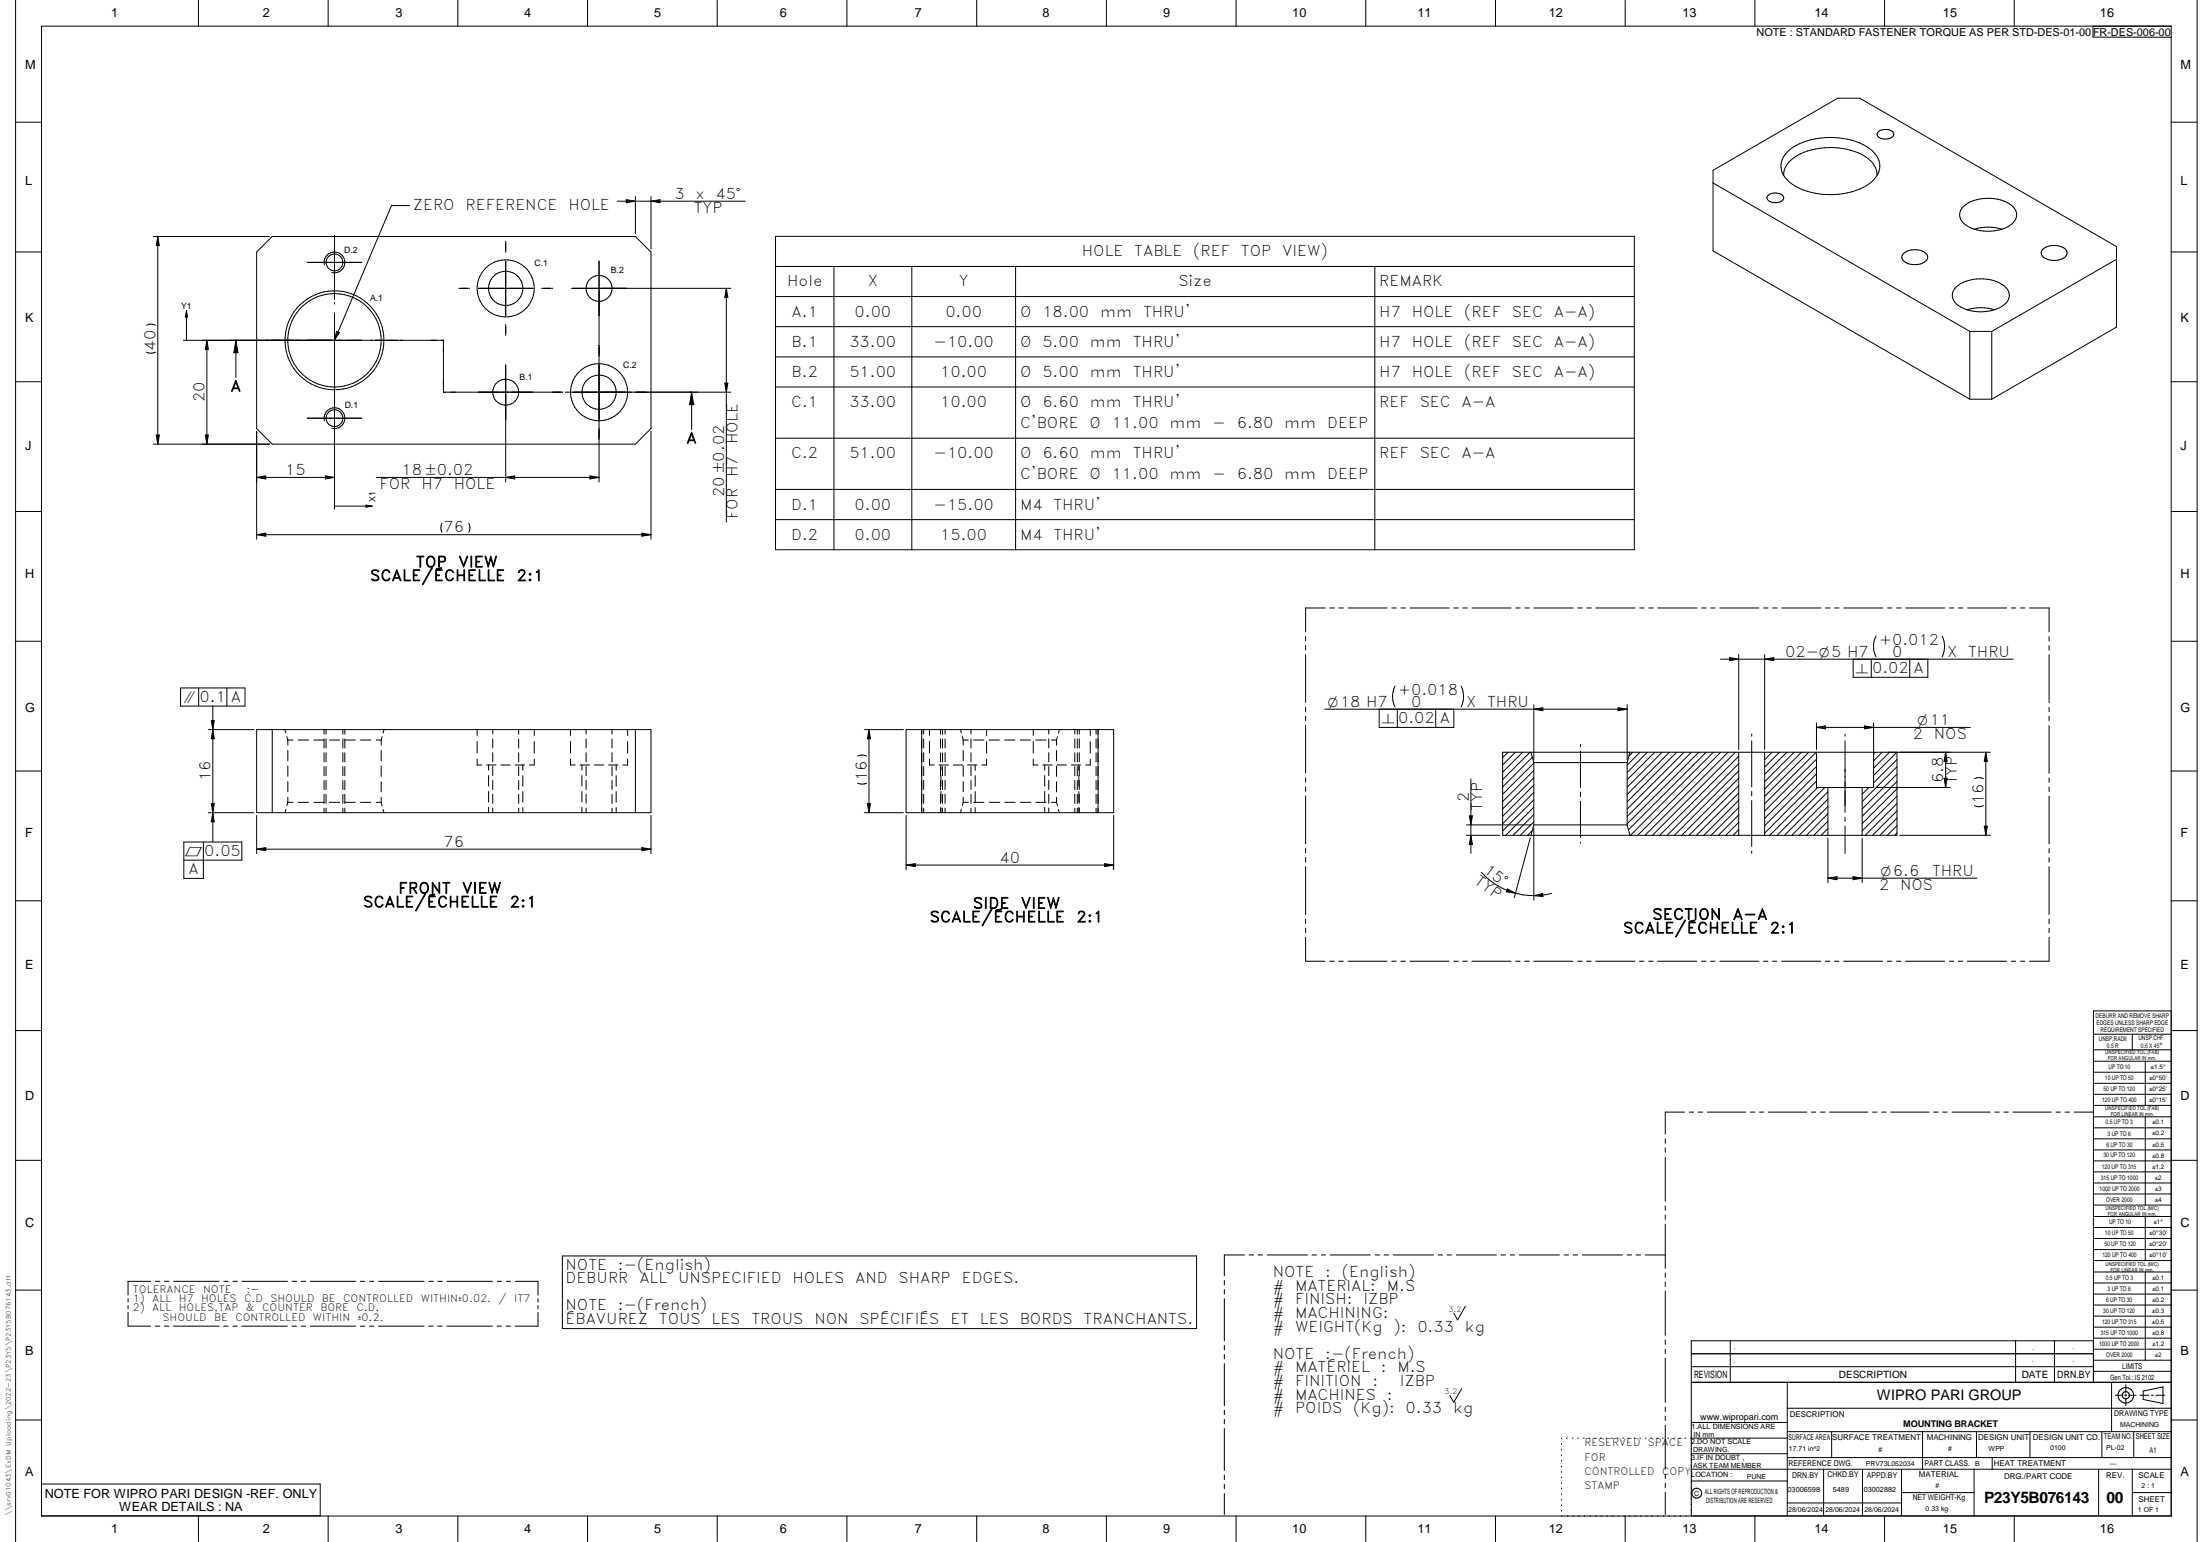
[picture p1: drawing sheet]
<svg xmlns="http://www.w3.org/2000/svg" width="848mm" height="594mm" viewBox="0 0 848 594" stroke-linecap="round" stroke-linejoin="round" font-family="sans-serif">
<g fill="none" stroke="#000" stroke-width=".39">
<path d="M6 .1v593.9M16 10.1h821v574h-821zM76.5 .1v10M126.5 .1v10M176.5 .1v10M226.5 .1v10M276.5 .1v10M326.5 .1v10M376.5 .1v10M426.5 .1v10M476.5 .1v10M526.5 .1v10"/>
<path d="M576.5 .1v10M626.5 .1v10M676.5 .1v10M726.5 .1v10M776.5 .1v10M806.8 10.1v4.2l30.2 .1M847 .1v593.9M6 47.1h10M689 58.5a25.1 25.1 0 0 1 19.7-5.4 20.2 20.2 0 0 1 14.6 6.8 7.2 7.2 0 0 1-1.6 9.9 26.3 26.3 0 0 1-20.1 5 19.5 19.5 0 0 1-14.1-7.3 7.1 7.1 0 0 1 1.5-9zM724.1 50.7a4.3 4.3 0 0 1 5.9 .6 1.82 1.82 0 0 1-1.9 2.1 3.7 3.7 0 0 1-4.5-1.5zM837 47.1h10M157.9 79.2h-7l-22 51.9"/>
<path d="M237.9 77.5h49.4M241.4 76.9l3.5 .6-3.5 .6zM244.9 75.7v14.3M251 75.7v20.4M251 77.5l3.4-.6v1.2zM660.4 70.5l98.9 57.2M681.7 75.2a4.4 4.4 0 0 1 5.8 .6 1.87 1.87 0 0 1-1.8 2.1 3.8 3.8 0 0 1-4.6-1.4zM723.6 67.6a9 9 0 0 0-5.8-8 27.8 27.8 0 0 0-26.2 1.1 7.8 7.8 0 0 0-4 6.9M757 79.4a15.9 15.9 0 0 1 19.1 .4 4.5 4.5 0 0 1-1.6 7.2 16.4 16.4 0 0 1-17.5-.9 4.3 4.3 0 0 1 0-6.7zM6 97.1h10M59.1 91.1h44.8M60.8 91.1l.6 3.5h-1.2z"/>
<path d="M60.8 91.1v80M98.9 97.1l6-6h140l6.1 6v68l-6.1 6h-140l-6-6zM128.9 90.6v24.8M194.9 93.1v.2M194.9 93.7v2.9M194.9 96.9v.2M299 91.1h331v120.7h-331zM733.9 97.6a7 7 0 0 1 8.9 .4 2.24 2.24 0 0 1-1.7 3.4 6.5 6.5 0 0 1-7.9-1.8 1.88 1.88 0 0 1 .7-2zM761.1 88.3a18.1 18.1 0 0 1 10.6 0M787.6 95.9a7 7 0 0 1 8.9 .5 2.58 2.58 0 0 1-2.4 3.6 6.1 6.1 0 0 1-7.2-2 1.88 1.88 0 0 1 .7-2.1zM815.9 99.9l-48.1 27.8M837 97.1h10"/>
<path d="M71.9 119.7v11.4M71.9 119.7l.4 2.4h-.8zM118.4 101.1h21M125.1 102.2a4 4 0 0 1 3.5-5.1 4 4 0 0 1 4.3 4.4 4 4 0 0 1-5 3.5M128.9 116.6v.5M177 111.1h.1M177.5 111.1h2.9M180.8 111.1h.1M184.4 111.1h21M194.9 100.6v21M208.9 111.1h.2M209.5 111.1h2.8"/>
<path d="M212.8 111.1h.1M220.4 111.1h61.3M230.9 100.6v85.1M280 111.1l.6 3.5h-1.2zM280 111.1v90M299 102.7h331M299 114.3h331M321.5 102.7v109.1M351.5 102.7v109.1M391.5 102.7v109.1M530 102.7v109.1M754.2 110.4a15.9 15.9 0 0 1 19.1 .4 4.5 4.5 0 0 1-1.6 7.3 16.4 16.4 0 0 1-17.5-1 4.3 4.3 0 0 1 0-6.7z"/>
<path d="M768.9 119.3a18.1 18.1 0 0 0-10.7 0M56.5 135.7a3.8 3.8 0 0 0 3.4 0M56.5 125.3a3.8 3.8 0 0 1 3.4 0M79.8 131.1l.5 3.5h-1.1zM79.8 131.1v40M90.9 131.1l.8 4.8h-1.6zM90.9 131.1v14.4M128.9 120.6v75.6M129.8 127.6l1.1 .5-2 3zM153.3 131.1h-82.6M153.5 131.1h17.4v20h45.5M194.9 125.1v.1"/>
<path d="M194.9 125.6v2.9M194.9 128.9v.2M299 125.9h331M299 137.5h331M759.3 127.7v26.1M759.3 127.7h8.5M767.8 127.7v26.1M6 147.1h10M194.9 140.6v45.1M216.8 151.1h.1M217.9 151.1h1.7M220.4 151.1h61.3"/>
<path d="M266.6 151.1l.8 4.8h-1.6zM266.6 151.1v14.4M279.4 147.6h1.2l-.6 3.5zM299 149.1h331M759.3 153.8h8.5M759.3 153.8l-98.9-57.2v-31l48-27.8h8.5l99 57.2v31l-48.1 27.8M837 147.1h10M59.1 171.1h44.8M60.2 167.6h1.2l-.6 3.5zM79.2 167.6h1.1l-.5 3.5zM98.9 166.2v41.5M118.4 161.1h21"/>
<path d="M125.1 162.1a4 4 0 0 1 3.5-5 4 4 0 0 1 4.3 4.4 4 4 0 0 1-5 3.5M251 166.2v41.5M299 168.8h331M6 197.1h10M98.9 183.9l3.5-.6v1.2zM98.9 183.9h30M125.4 183.3l3.5 .6-3.5 .6zM128.9 195h14.6M141.1 194.6l2.4 .4-2.4 .4zM145.1 183.9h85.8M194.9 183.9l3.5-.6v1.2zM227.4 183.3l3.5 .6-3.5 .6z"/>
<path d="M299 188.6h331M837 197.1h10M98.9 206l3.5-.6v1.2zM98.9 206h152.1M170.3 201.6a3.9 3.9 0 0 0 0 3.5M180.7 201.6a3.9 3.9 0 0 1 0 3.5M247.4 205.4l3.6 .6-3.6 .6zM299 200.2h331M510.9 234.2h-7.6v9.2M512.7 234.2h1.7M516.2 234.2h1.7M519.7 234.2h15.1"/>
<path d="M536.5 234.2h1.8M540 234.2h1.8M543.6 234.2h15M560.5 234.2h1.6M563.9 234.2h1.8M567.4 234.2h15.1M584.3 234.2h1.7M587.8 234.2h1.7M591.3 234.2h15.1M608.2 234.2h1.7M611.7 234.2h1.7M615.2 234.2h15.1"/>
<path d="M632.1 234.2h1.7M635.6 234.2h1.7M639.1 234.2h15.1M656 234.2h1.7M659.5 234.2h1.7M663 234.2h15.1M679.8 234.2h1.8M683.3 234.2h1.7M686.9 234.2h15M703.7 234.2h1.7M707.2 234.2h1.7M710.7 234.2h15.1"/>
<path d="M727.6 234.2h1.7M731.1 234.2h1.7M734.6 234.2h15.1M751.5 234.2h1.7M755 234.2h1.7M758.5 234.2h15.1M775.4 234.2h1.7M778.9 234.2h1.7M782.4 234.2h7.5v9.3M6 247.1h10M503.3 245.2v1.7M503.3 248.7v1.7"/>
<path d="M503.3 252.2v18.4M663.2 254h112.9M666.7 253.4l3.6 .6-3.6 .5zM670.3 252.2v36.6M680.3 252.2v36.6M680.3 254l3.5-.6v1.1zM714.4 254v6.9h28.8v-6.9M721.4 254v6.9M723.2 245a9 9 0 0 0 0 8.1M736.2 254v6.9M748.7 245a9 9 0 0 1 0 8.1M789.9 245.3v1.7"/>
<path d="M789.9 248.8v1.7M789.9 252.3v18.4M837 247.1h10M69.6 265h24.8v7h-24.8zM76.6 265v7M81.4 277.6h1.2l-.6 3.5zM82 272v52.4M87.5 265v7M503.3 272.5v1.7M503.3 275.9v1.8M503.3 279.4v18.5M510.7 273.2h116.6"/>
<path d="M531.7 273.2v7h28.8v-7M537.8 264.3a9 9 0 0 0 0 8.1M538.6 273.2v7M553.5 273.2v7M563.2 264.3a9 9 0 0 1 0 8.1M591.3 273.2l3.4-.5v1.1zM591.3 271.5v21.3M623.7 272.7l3.6 .5-3.6 .6zM627.3 271.5v21.3M700.2 278.5v10.3M718.7 279.7l3.5 .5-3.5 .6zM722.2 278.5v24.9h-22v-13.6"/>
<path d="M789.9 272.5v1.7M789.9 276v1.7M789.9 279.5v18.4M6 297.1h10M80.3 281.1h17.6M82 281.1l.6 3.5h-1.2zM98.9 281.1h152.1v32h-152.1zM104.9 281.1v32M109.9 281.1l.3 1.3M110.6 283.8l.4 1.3M111 285.1v2M111 289.1v4"/>
<path d="M111 295.1v4M111 285.1h1.9M115 285.1h4M121 285.1h3.9M124.9 281.1v1.8M124.9 284.7v3.5M124.9 290v3.5M124.9 295.4v3.5M125.7 281.1v1.7M125.7 284.6v3.6M125.7 290v3.5M125.7 295.3v3.5"/>
<path d="M127 285.1h3.9M132.2 281.1v1.8M132.2 284.7v3.5M132.2 290v3.5M132.2 295.4v3.5M132.9 281.1v1.8M132.9 284.7v3.5M132.9 290v3.5M132.9 295.4v3.5M133 285.1h3.9M139 285.1h3.9M145 285.1h1.9"/>
<path d="M146.9 285.1v2M146.9 289.1v4M146.9 295.1v4M147.3 283.8l-.4 1.3M148 281.1l-.3 1.3M183.9 292.4v2.3h1.8M183.9 281.1v2.2M183.9 285.7v4.5M187.6 294.7h3.6M188.3 294.7v2M188.3 298.8v4.1M189.9 281.1v1.7"/>
<path d="M189.9 284.6v3.6M189.9 290v3.5M189.9 295.3v3.5M193.1 294.7h3.6M198.6 294.7h3.6M199.9 281.1v1.8M199.9 284.7v3.5M199.9 290v3.5M199.9 295.4v3.5M201.5 294.7v2.1M201.5 298.8v4.1M206 292.5v2.2h-1.9"/>
<path d="M206 281.1v2.3M206 285.7v4.5M219.9 292.4v2.3h1.8M219.9 281.1v2.2M219.9 285.7v4.5M223.6 294.7h3.6M224.3 294.7v2M224.3 298.8v4.1M225.9 281.1v1.7M225.9 284.6v3.6M225.9 290v3.5M225.9 295.3v3.5"/>
<path d="M229.1 294.7h3.6M234.6 294.7h3.6M235.9 281.1v1.8M235.9 284.7v3.5M235.9 290v3.5M235.9 295.4v3.5M237.5 294.7v2.1M237.5 298.8v4.1M241.9 292.5v2.2h-1.8M241.9 281.1v2.3M241.9 285.7v4.5M244.9 281.1v32"/>
<path d="M333.2 281.1h15M334.1 291.3a3.9 3.9 0 0 0-3.5 0M335 281.1l.5 3.5h-1.1zM335 281.1v32M349.3 281.1h80v32h-80zM355.3 281.1v32M356.1 281.1v1.7M356.1 284.6v3.6M356.1 290v3.5M356.1 295.3v3.5M358.3 292.4v2.3h1.8M358.3 281.1v2.2"/>
<path d="M358.3 285.7v4.5M362 294.7h3.6M362.5 281.1v1.8M362.5 284.7v3.5M362.5 290v3.5M362.5 295.4v3.5M362.7 294.7v2M362.7 298.8v4.1M363.3 281.1v1.8M363.3 284.7v3.5M363.3 290v3.5M363.3 295.4v3.5"/>
<path d="M364.3 281.1v1.7M364.3 284.6v3.6M364.3 290v3.5M364.3 295.3v3.5M367.5 294.7h3.6M370.2 281.1l.4 1.3M370.9 283.8l.4 1.3M371.3 285.1h2M371.3 285.1v2M371.3 289.1v4M371.3 295.1v4M373 294.7h3.6"/>
<path d="M374.3 281.1v1.8M374.3 284.7v3.5M374.3 290v3.5M374.3 295.4v3.5M375.3 285.1h4M375.9 294.7v2.1M375.9 298.8v4.1M380.3 292.5v2.2h-1.8M380.3 281.1v2.3M380.3 285.7v4.5M381.3 285.1h4M387.3 285.1h3.9"/>
<path d="M393.3 285.1h4M398.3 292.4v2.3h1.8M398.3 281.1v2.2M398.3 285.7v4.5M399.3 285.1h4M402 294.7h3.6M402.7 294.7v2M402.7 298.8v4.1M404.3 281.1v1.7M404.3 284.6v3.6M404.3 290v3.5M404.3 295.3v3.5"/>
<path d="M405.3 285.1h2M407.3 285.1v2M407.3 289.1v4M407.3 295.1v4M407.5 294.7h3.6M407.6 283.8l-.3 1.3M408.4 281.1l-.4 1.3M413 294.7h3.6M414.3 281.1v1.8M414.3 284.7v3.5M414.3 290v3.5M414.3 295.4v3.5"/>
<path d="M415.3 281.1v1.8M415.3 284.7v3.5M415.3 290v3.5M415.3 295.4v3.5M415.9 294.7v2.1M415.9 298.8v4.1M416.1 281.1v1.7M416.1 284.6v3.6M416.1 290v3.5M416.1 295.3v3.5M420.3 292.5v2.2h-1.8M420.3 281.1v2.3"/>
<path d="M420.3 285.7v4.5M422.5 281.1v1.8M422.5 284.7v3.5M422.5 290v3.5M422.5 295.4v3.5M423.3 281.1v32M503.3 299.7v1.7M581.3 289.8l-2.1 2M584.2 289.8l-5 4.9M587 289.8l-7.8 7.7M589.8 289.8l-10.6 10.6M590.2 289.8l1.1 4"/>
<path d="M590.7 291.7l-11.5 11.5M591.3 294l-12.1 12M591.3 296.8l-12.1 12M591.3 299.7l-12.1 12M591.3 293.8h36M591.3 293.8v24M609.3 286.8v.9M609.3 289.4v14M627.3 293.8v24M628.3 289.8l-1 4M629.4 289.8l-1.5 1.5M632.2 289.8l-4.9 5"/>
<path d="M635 289.8l-7.7 7.8M637.9 289.8l-10.6 10.6M640.7 289.8l-13.4 13.5M643.6 289.8l-16.3 16.3M646.3 289.8l-19 19.1M649.2 289.8l-21.9 21.9M652 289.8l-24.7 24.8M654.9 289.8l-27.6 27.6M657.7 289.8l-29.9 29.9M660.5 289.8l-32 32M663.3 289.8l-32 32M666.2 289.8l-32 32"/>
<path d="M669 289.8l-32 32M670.3 291.4l-30.5 30.4M670.3 294.2l-27.6 27.6M670.3 297l-24.8 24.8M670.3 299.8l-22 22M670.3 289.8v32M675.3 282.8v.8M675.3 285.4v17.7M680.3 289.8v32M683.1 289.8l-2.8 2.9M686 289.8l-5.7 5.7M688.8 289.8l-8.5 8.5"/>
<path d="M691.6 289.8l-11.3 11.4M694.4 289.8l-14.1 14.2M697.3 289.8l-17 17M700.1 289.8l-19.8 19.9M700.2 295.3l-19.9 20M700.2 298.2l-19.9 19.9M700.2 292.5l-19.9 20M700.2 280.2h59.3M700.2 280.2l3.5-.5v1.1zM711.2 282.8v.8M711.2 285.4v27.6M722.7 289.8l-.5 .5"/>
<path d="M725.6 289.8l-3.4 3.3M728.4 289.8l-6.2 6.2M731.2 289.8l-9 8.9M731.3 292.6l-9.1 9M731.3 295.4l-13.5 13.4M731.3 298.2l-13.5 13.5M731.3 289.8v32h-152.1v-32h188M749.4 299.9h1.2l-.6 3.5zM750 289.8v13.6M750 289.8l.6 3.5h-1.2zM765.5 289.8l.6 3.5h-1.2zM765.5 289.8v32"/>
<path d="M789.9 299.7v1.7M837 297.1h10M80.3 313.1h17.6M81.4 309.6h1.2l-.6 3.5zM82 313.1l.6 3.5h-1.2zM98.9 314.2v14.7M110.2 311.8l-.3 1.3M111 301.1v4M111 307.1v2M111 309.1l-.4 1.3M111 309.1h1.9M115 309.1h4"/>
<path d="M121 309.1h3.9M124.9 300.7v3.5M124.9 306v3.5M124.9 311.4v1.7M125.7 300.7v3.5M125.7 306v3.5M125.7 311.3v1.8M127 309.1h3.9M132.2 300.7v3.5M132.2 306v3.5M132.2 311.4v1.7M132.9 300.7v3.5"/>
<path d="M132.9 306v3.5M132.9 311.4v1.7M133 309.1h3.9M139 309.1h3.9M145 309.1h1.9M146.9 309.1l.4 1.3M146.9 301.2v3.9M146.9 307.2v1.9M147.7 311.8l.3 1.3M188.3 304.9v4.1M188.3 311.1v2M189.9 300.7v3.5"/>
<path d="M189.9 306v3.5M189.9 311.3v1.8M199.9 300.7v3.5M199.9 306v3.5M199.9 311.4v1.7M201.5 305v4M201.5 311.1v2M224.3 304.9v4.1M224.3 311.1v2M225.9 300.7v3.5M225.9 306v3.5M225.9 311.3v1.8"/>
<path d="M235.9 300.7v3.5M235.9 306v3.5M235.9 311.4v1.7M237.5 305v4M237.5 311.1v2M251 314.2v14.7M333.2 313.1h15M334.1 301.7a4.2 4.2 0 0 1-3.5 0M334.4 309.6h1.1l-.5 3.5zM349.3 314.2v20.9M356.1 300.7v3.5M356.1 306v3.5"/>
<path d="M356.1 311.3v1.8M362.5 300.7v3.5M362.5 306v3.5M362.5 311.4v1.7M362.7 304.9v4.1M362.7 311.1v2M363.3 300.7v3.5M363.3 306v3.5M363.3 311.4v1.7M364.3 300.7v3.5M364.3 306v3.5M364.3 311.3v1.8"/>
<path d="M370.6 311.8l-.4 1.3M371.3 309.1h2M371.3 301.1v4M371.3 307.1v2M371.3 309.1l-.3 1.3M374.3 300.7v3.5M374.3 306v3.5M374.3 311.4v1.7M375.3 309.1h4M375.9 305v4M375.9 311.1v2M381.3 309.1h4"/>
<path d="M387.3 309.1h4M393.4 309.1h3.9M399.3 309.1h4M402.7 304.9v4.1M402.7 311.1v2M404.3 300.7v3.5M404.3 306v3.5M404.3 311.3v1.8M405.3 309.1h2M407.3 301.2v3.9M407.3 307.2v1.9M407.3 309.1l.4 1.3"/>
<path d="M408 311.8l.4 1.3M414.3 300.7v3.5M414.3 306v3.5M414.3 311.4v1.7M415.3 300.7v3.5M415.3 306v3.5M415.3 311.4v1.7M415.9 305v4M415.9 311.1v2M416.1 300.7v3.5M416.1 306v3.5M416.1 311.3v1.8"/>
<path d="M422.5 300.7v3.5M422.5 306v3.5M422.5 311.4v1.7M429.3 314.2v20.9M503.3 303.1v1.8M503.3 306.7v18.4M565.3 317.8h24.9M566.4 314.3h1.2l-.6 3.5zM567 300.1v28.7M591.3 316.6l-5.2 5.2M591.3 311l-10.9 10.8M591.3 302.5l-12.1 12"/>
<path d="M591.3 305.3l-12.1 12M591.3 308.1l-12.1 12M591.3 313.8l-8 8M591.3 317.8l-1.1 4M591.3 317.8h36M591.3 318.9v27.9M609.3 305.2v1.7M609.3 308.7v13.9M627.3 317.8l1 4M670.3 316.8l-5 5M670.3 308.4l-13.5 13.4M670.3 302.7l-19.2 19.1"/>
<path d="M670.3 319.7l-2.2 2.1M670.3 311.1l-10.7 10.7M670.3 305.5l-16.3 16.3M670.3 314l-7.9 7.8M675.3 304.9v1.7M675.3 308.4v17.7M700.2 300.9l-19.9 20.1M700.7 303.4l-18.5 18.4M703.5 303.4l-18.4 18.4M704.6 313.5l-8.2 8.3M704.6 316.4l-5.4 5.4M704.6 307.9l-13.9 13.9"/>
<path d="M704.6 319.2l-2.5 2.6M704.6 310.7l-11.1 11.1M704.6 305.1l-16.7 16.7M704.6 303.4v18.4M711.2 314.8v1.7M711.2 318.3v10.5M717.8 303.4v18.4M720.4 303.4l-2.6 2.6M723.3 303.4h28.5M731.3 318.1l-3.8 3.7M731.3 315.2l-6.6 6.6M731.3 309.6l-12.3 12.2"/>
<path d="M731.3 301.1l-13.5 13.4M731.3 303.9l-13.5 13.4M731.3 306.7l-13.5 13.4M731.3 312.4l-9.5 9.4M764.6 300a3.8 3.8 0 0 0-3.4 0M764.6 310.4a3.8 3.8 0 0 1-3.4 0M764.9 318.3h1.2l-.6 3.5zM789.9 303.2v1.7M789.9 306.7v18.4M78.4 324.4v14h-7.5v-14h22.3v7h-22.3M98.9 327.2l3.5-.6v1.1zM98.9 327.2h152.1"/>
<path d="M247.4 326.6l3.6 .6-3.6 .5zM349.3 333.3h80M349.3 333.3l3.5-.6v1.2zM425.8 332.7l3.5 .6-3.5 .6zM503.3 326.9v1.7M503.3 330.4v1.7M503.3 333.9v18.4M565.3 321.8h12.9M567 321.8l.6 3.5h-1.2zM571 336a27.2 27.2 0 0 0 20.3 9.1M589.9 322.8l-6.2 23M590.6 320l-1.7 1.8"/>
<path d="M609.3 324.4v.4M675.3 327.9v.9M704.6 338.3l3.6-.6v1.2zM704.6 322.9v17.2M704.6 338.3h57.5M714.3 337.7l3.5 .6-3.5 .6zM717.8 322.9v17.2M731.3 320.9l-1 .9M732.3 321.8h34.9M789.9 326.9v1.7M789.9 330.4v1.7M789.9 333.9v18.4"/>
<path d="M6 347h10M503.3 354.1v1.7M503.3 357.6v1.7M581.1 342.5l3.1 1.6-3.5-.5zM591.3 345.1l3.4-.8 .1 1.1zM598.2 344.2l-4.6 .8-2.3 .1M789.9 354.1v1.8M789.9 357.6v1.7M837 347h10M503.3 361.1v9.2h7.5M512.6 370.3h1.8M516.1 370.3h1.7"/>
<path d="M519.6 370.3h15.1M536.5 370.3h1.7M540 370.3h1.7M543.5 370.3h15.1M560.4 370.3h1.7M563.9 370.3h1.7M567.4 370.3h15.1M584.3 370.3h1.7M587.8 370.3h1.7M591.3 370.3h15.1M608.2 370.3h1.7M611.7 370.3h1.7"/>
<path d="M615.1 370.3h15.2M632 370.3h1.7M635.6 370.3h1.6M639 370.3h15.1M655.9 370.3h1.7M659.4 370.3h1.7M662.9 370.3h15.1M679.8 370.3h1.7M683.3 370.3h1.7M686.8 370.3h15.1M703.7 370.3h1.7M707.2 370.3h1.7"/>
<path d="M710.7 370.3h15.1M727.6 370.3h1.7M731.1 370.3h1.7M734.6 370.3h15M751.5 370.3h1.7M754.9 370.3h1.8M758.4 370.3h15.1M775.3 370.3h1.7M778.8 370.3h1.7M789.9 361.1v9.2h-7.6M6 397h10M807 398.4h30"/>
<path d="M822 398.4v6.1M837 397h10M837 389.5h-30v143.1M807 404.5h30M807 408.9h30M807 413.1h30M807 417.4h30M827 408.9v17M641.9 438.7v1.8M649.4 428.5h-7.5v8.5M651.2 428.5h1.7M654.6 428.5h1.8"/>
<path d="M658.2 428.5h14.7M674.7 428.5h1.7M678.2 428.5h1.7M681.7 428.5h14.8M698.3 428.5h1.7M701.8 428.5h1.7M705.3 428.5h14.7M721.9 428.5h1.7M725.3 428.5h1.8M728.9 428.5h14.7M745.4 428.5h1.7M748.9 428.5h1.7"/>
<path d="M752.4 428.5h14.8M769 428.5h1.7M772.5 428.5h1.7M776 428.5h14.7M792.6 428.5h1.7M796 428.5h1.8M799.5 428.5h7.4M807 421.6h30M807 425.9h30M807 430.3h30M807 434.5h30M807 438.7h30"/>
<path d="M827 430.3v34M6 447h10M641.9 442.3v1.6M641.9 445.8v17M807 443h30M807 447.3h30M807 451.5h30M807 455.8h30M807 460h30M837 447h10M641.9 464.6v1.7M641.9 468.1v1.7"/>
<path d="M641.9 471.6v17.1M807 464.3h30M807 468.7h30M807 472.9h30M807 477.1h30M827 468.7v16.9M6 497h10M58.1 493.6h-8.7v5.3M59.9 493.6h1.7M63.4 493.6h1.8M66.9 493.6h17.6M86.3 493.6h1.7"/>
<path d="M89.8 493.6h1.7M93.3 493.6h17.5M112.6 493.6h1.7M116.1 493.6h1.7M119.6 493.6h17.6M138.9 493.6h1.8M142.5 493.6h1.6M146 493.6h17.5M165.3 493.6h1.7M168.8 493.6h1.7M172.3 493.6h17.6M191.6 493.6h1.7"/>
<path d="M195.2 493.6h1.7M198.6 493.6h8.8v5.4M216.8 483.9h244.5v28h-244.5zM472 493.4v1.6M472 496.8v1.8M479.7 483.5h-7.7v8M481.5 483.5h1.7M485 483.5h1.7M488.5 483.5h15.5M505.8 483.5h1.7M509.3 483.5h1.7M512.8 483.5h15.5"/>
<path d="M530.1 483.5h1.7M533.6 483.5h1.7M537.1 483.5h15.5M554.4 483.5h1.7M557.9 483.5h1.7M561.4 483.5h15.5M578.7 483.5h1.6M582.2 483.5h1.7M585.6 483.5h15.5M603 483.5h1.6M606.4 483.5h1.8M609.9 483.5h15.5"/>
<path d="M627.2 483.5h1.7M630.7 483.5h1.7M634.2 483.5h7.7M641.9 490.4v1.7M641.9 493.9v1.7M641.9 497.4v17.1M807 481.4h30M807 485.6h30M807 490.1h30M807 494.3h30M807 498.6h30M827 490.1v33.9"/>
<path d="M837 497h10M49.4 500.3v1.3M49.4 503v1.2M49.4 505.6v5.3h8.7M59.9 510.9h1.7M63.4 510.9h1.7M66.9 510.9h17.6M86.2 510.9h1.7M89.7 510.9h1.7M93.2 510.9h17.6M112.6 510.9h1.7M116.1 510.9h1.7"/>
<path d="M119.6 510.9h17.5M138.9 510.9h1.7M142.4 510.9h1.7M145.9 510.9h17.5M165.3 510.9h1.7M168.7 510.9h1.8M172.3 510.9h17.5M191.6 510.9h1.7M195.1 510.9h1.7M207.4 505.7v5.2h-8.8M207.4 500.3v1.4M207.4 503v1.3"/>
<path d="M472 500.3v16.3M472 518.3v1.8M564.9 503.2l-3 5.3-1.5-2.6M641.9 516.3v1.6M641.9 519.8v1.7M667 516.6v16M777 516.6v16M792 516.6v16M807 502.8h30M807 507.1h30M807 511.3h30M807 515.5h30"/>
<path d="M807 519.8h30M807 516.6h-155v67.5M472 521.8v1.7M472 525.4v16.2M563.5 535l-3.1 5.3-1.5-2.7M641.9 523.2v17.1M652 532.6h185.2M652 521.5h155M652 526.5h155M689 532.6v51.4M807 524h30M807 528.3h30"/>
<path d="M814 532.6v19M815.5 537.5h2.8M819.1 537.5h.7M819.5 533.5v2.9M819.5 537.2v.7M819.5 538.7v2.8M820.6 537.5h2.9M825 537.5h3.4M826.2 535.9l7.6-1.6v6.4l-7.6-1.5zM829.3 537.5h.8M831 537.5h3.5M6 547.1h10"/>
<path d="M472 543.3v1.7M472 546.9v1.7M472 550.3v16.2M602 554.1v.3M602 556.2v.3M602 558.3v.3M603.8 554.1h.4M606 554.1h.3M608.2 554.1h.3M610.4 554.1h.3M612.6 554.1h.3M614.7 554.1h.3"/>
<path d="M616.9 554.1h.3M619.1 554.1h.3M621.2 554.1h.3M623.4 554.1h.3M625.6 554.1h.3M627.8 554.1h.3M629.9 554.1h.4M632.1 554.1h.3M634.3 554.1h.3M636.5 554.1h.3M638.6 554.1h.3M640.8 554.1h.3"/>
<path d="M641.9 542.1v1.7M641.9 545.6v1.7M641.9 549.1v17M643 554.1h.3M645.2 554.1h.3M647.3 554.1h.4M649.5 554.1h.3M652 548h37M689 542.5h148M689 551.6h148M689 554.1h-37.3M706.1 551.6v10"/>
<path d="M741.1 551.6v14.4M761.9 551.6v10M782.5 551.6v10M810.3 551.6v10M822.5 551.6v10M837 547.1h10M16 571.8h107.4v12.2h-107.4M472 568.3v1.8M472 571.8v1.7M472 575.4v8.1M602 560.5v.3M602 562.6v.3"/>
<path d="M602 564.8v.3M602 566.9v.3M602 569v.3M602 571.2v.3M602 573.3v.4M602 575.5v.3M602 577.6v.3M602 579.8v.3M641.9 567.9v1.7M641.9 571.4v1.8M641.9 574.9v8.6M652 570.6h37"/>
<path d="M652 560.1h37M689 561.6h148M689 579h44M703 566v18M718 566v18M733 575.1h28M733 566v18M761 566v18M768 561.6v4.4M809 566v18M822 566v18M822 575.1h15"/>
<path d="M837 566h-185M76.5 584.1v9.9M126.5 584.1v9.9M176.5 584.1v9.9M226.5 584.1v9.9M276.5 584.1v9.9M326.5 584.1v9.9M376.5 584.1v9.9M426.5 584.1v9.9M476.5 584.1v9.9M526.5 584.1v9.9M576.5 584.1v9.9"/>
<path d="M602 581.9v.3M626.5 584.1v9.9M652 584h185M676.5 584.1v9.9M726.5 584.1v9.9M776.5 584.1v9.9"/>
<circle cx="128.9" cy="101.1" r="3.2"/>
<circle cx="194.9" cy="111.1" r="11"/>
<circle cx="194.9" cy="111.1" r="6.6"/>
<circle cx="230.9" cy="111.1" r="5"/>
<circle cx="128.9" cy="131.1" r="18"/>
<circle cx="128.9" cy="131.1" r="19.1"/>
<circle cx="194.9" cy="151.1" r="5"/>
<circle cx="230.9" cy="151.1" r="11"/>
<circle cx="230.9" cy="151.1" r="6.6"/>
<circle cx="128.9" cy="161.1" r="3.2"/>
<circle cx="819.5" cy="537.5" r="2.99"/>
<circle cx="819.5" cy="537.5" r="1.39"/>
<circle cx="654.1" cy="575.3" r="1.9"/>
</g>
<g fill="#000">
<path d="M241.4 76.9l3.5 .6-3.5 .6zM251 77.5l3.4-.6v1.2zM60.8 91.1l.6 3.5h-1.2zM280 111.1l.6 3.5h-1.2zM71.9 119.7l.4 2.4h-.8zM79.8 131.1l.5 3.5h-1.1zM90.9 131.1l.8 4.8h-1.6zM129.8 127.6l1.1 .5-2 3zM266.6 151.1l.8 4.8h-1.6zM279.4 147.6h1.2l-.6 3.5zM60.2 167.6h1.2l-.6 3.5zM79.2 167.6h1.1l-.5 3.5z"/>
<path d="M98.9 183.9l3.5-.6v1.2zM125.4 183.3l3.5 .6-3.5 .6zM141.1 194.6l2.4 .4-2.4 .4zM194.9 183.9l3.5-.6v1.2zM227.4 183.3l3.5 .6-3.5 .6zM98.9 206l3.5-.6v1.2zM247.4 205.4l3.6 .6-3.6 .6zM666.7 253.4l3.6 .6-3.6 .5zM680.3 254l3.5-.6v1.1zM81.4 277.6h1.2l-.6 3.5zM591.3 273.2l3.4-.5v1.1zM623.7 272.7l3.6 .5-3.6 .6z"/>
<path d="M700.2 280.2l3.5-.5v1.1zM718.7 279.7l3.5 .5-3.5 .6zM82 281.1l.6 3.5h-1.2zM335 281.1l.5 3.5h-1.1zM750 289.8l.6 3.5h-1.2zM749.4 299.9h1.2l-.6 3.5zM765.5 289.8l.6 3.5h-1.2zM81.4 309.6h1.2l-.6 3.5zM82 313.1l.6 3.5h-1.2zM334.4 309.6h1.1l-.5 3.5zM566.4 314.3h1.2l-.6 3.5zM764.9 318.3h1.2l-.6 3.5z"/>
<path d="M98.9 327.2l3.5-.6v1.1zM247.4 326.6l3.6 .6-3.6 .5zM349.3 333.3l3.5-.6v1.2zM425.8 332.7l3.5 .6-3.5 .6zM567 321.8l.6 3.5h-1.2zM704.6 338.3l3.6-.6v1.2zM714.3 337.7l3.5 .6-3.5 .6zM581.1 342.5l3.1 1.6-3.5-.5zM591.3 345.1l3.4-.8 .1 1.1z"/>
</g>
<g font-size="6">
<text x="764.8" y="578.9">P23Y5B076143</text>
<text x="812.1" y="578.9">00</text>
</g>
<g font-size="5.7">
<text x="260" y="76.6">3</text>
<text x="268.1" y="76.6">x</text>
<text x="275.9" y="76.6">45°</text>
<text x="159.2" y="80.9">ZERO</text>
<text x="179.5" y="80.9">REFERENCE</text>
<text x="219.1" y="80.9">HOLE</text>
<text x="267.4" y="81.9">TYP</text>
<text x="417.1" y="98.8">HOLE</text>
<text x="437.2" y="98.8">TABLE</text>
<text x="459.9" y="98.8">(REF</text>
<text x="478.4" y="98.8">TOP</text>
<text x="494.3" y="98.8">VIEW)</text>
<text x="303.4" y="110.4">Hole</text>
<text x="334.5" y="110.4">X</text>
<text x="369.6" y="110.4">Y</text>
<text x="454.2" y="110.4">Size</text>
<text x="531.7" y="110.4">REMARK</text>
<text x="305.1" y="122">A.1</text>
<text x="329.4" y="122">0.00</text>
<text x="364.4" y="122">0.00</text>
<text x="393.2" y="122">Ø</text>
<text x="401.8" y="122">18.00</text>
<text x="424" y="122">mm</text>
<text x="440.6" y="122">THRU'</text>
<text x="531.7" y="122">H7</text>
<text x="544.2" y="122">HOLE</text>
<text x="564.4" y="122">(REF</text>
<text x="582.8" y="122">SEC</text>
<text x="598.9" y="122">A-A)</text>
<text x="59.9" y="135" transform="rotate(-90 59.9 135)">40</text>
<text x="305.1" y="133.6">B.1</text>
<text x="327.4" y="133.6">33.00</text>
<text x="359.9" y="133.6">-10.00</text>
<text x="393.2" y="133.6">Ø</text>
<text x="401.8" y="133.6">5.00</text>
<text x="420.1" y="133.6">mm</text>
<text x="436.7" y="133.6">THRU'</text>
<text x="531.7" y="133.6">H7</text>
<text x="544.2" y="133.6">HOLE</text>
<text x="564.4" y="133.6">(REF</text>
<text x="582.8" y="133.6">SEC</text>
<text x="598.9" y="133.6">A-A)</text>
<text x="305.1" y="145.2">B.2</text>
<text x="327.4" y="145.2">51.00</text>
<text x="362.5" y="145.2">10.00</text>
<text x="393.2" y="145.2">Ø</text>
<text x="401.8" y="145.2">5.00</text>
<text x="420.1" y="145.2">mm</text>
<text x="436.7" y="145.2">THRU'</text>
<text x="531.7" y="145.2">H7</text>
<text x="544.2" y="145.2">HOLE</text>
<text x="564.4" y="145.2">(REF</text>
<text x="582.8" y="145.2">SEC</text>
<text x="598.9" y="145.2">A-A)</text>
<text x="78.9" y="155.1" transform="rotate(-90 78.9 155.1)">20</text>
<text x="88.9" y="150.7">A</text>
<text x="305" y="156.8">C.1</text>
<text x="327.4" y="156.8">33.00</text>
<text x="362.5" y="156.8">10.00</text>
<text x="393.2" y="156.8">Ø</text>
<text x="401.8" y="156.8">6.60</text>
<text x="420.1" y="156.8">mm</text>
<text x="436.7" y="156.8">THRU'</text>
<text x="531.7" y="156.8">REF</text>
<text x="547.3" y="156.8">SEC</text>
<text x="563.4" y="156.8">A-A</text>
<text x="393.2" y="164.9">C'BORE</text>
<text x="420" y="164.9">Ø</text>
<text x="428.6" y="164.9">11.00</text>
<text x="450.8" y="164.9">mm</text>
<text x="467.4" y="164.9">-</text>
<text x="476.8" y="164.9">6.80</text>
<text x="495.1" y="164.9">mm</text>
<text x="511.7" y="164.9">DEEP</text>
<text x="264.6" y="170.8">A</text>
<text x="284.4" y="171.2" transform="rotate(-90 284.4 171.2)">HOLE</text>
<text x="305" y="176.6">C.2</text>
<text x="327.4" y="176.6">51.00</text>
<text x="359.9" y="176.6">-10.00</text>
<text x="393.2" y="176.6">Ø</text>
<text x="401.8" y="176.6">6.60</text>
<text x="420.1" y="176.6">mm</text>
<text x="436.7" y="176.6">THRU'</text>
<text x="531.7" y="176.6">REF</text>
<text x="547.3" y="176.6">SEC</text>
<text x="563.4" y="176.6">A-A</text>
<text x="110" y="183.1">15</text>
<text x="154.8" y="183.1">18±0.02</text>
<text x="284.4" y="183.8" transform="rotate(-90 284.4 183.8)">H7</text>
<text x="393.2" y="184.7">C'BORE</text>
<text x="420" y="184.7">Ø</text>
<text x="428.6" y="184.7">11.00</text>
<text x="450.8" y="184.7">mm</text>
<text x="467.4" y="184.7">-</text>
<text x="476.8" y="184.7">6.80</text>
<text x="495.1" y="184.7">mm</text>
<text x="511.7" y="184.7">DEEP</text>
<text x="146.3" y="188.3">FOR</text>
<text x="162.4" y="188.3">H7</text>
<text x="175" y="188.3">HOLE</text>
<text x="279.1" y="191.4" transform="rotate(-90 279.1 191.4)">20±0.02</text>
<text x="305" y="196.3">D.1</text>
<text x="329.4" y="196.3">0.00</text>
<text x="359.9" y="196.3">-15.00</text>
<text x="393.2" y="196.3">M4</text>
<text x="406.1" y="196.3">THRU'</text>
<text x="284.4" y="199.9" transform="rotate(-90 284.4 199.9)">FOR</text>
<text x="171" y="205.1">76</text>
<text x="305" y="207.9">D.2</text>
<text x="329.4" y="207.9">0.00</text>
<text x="362.5" y="207.9">15.00</text>
<text x="393.2" y="207.9">M4</text>
<text x="406.1" y="207.9">THRU'</text>
<text x="160.3" y="218.5">TOP</text>
<text x="176.7" y="218.5">VIEW</text>
<text x="142.6" y="223.8">SCALE/ÉCHELLE</text>
<text x="199.2" y="223.8">2:1</text>
<text x="724.4" y="248.5">+0.012</text>
<text x="688.2" y="253.1">02-O5 H7</text>
<text x="729.4" y="253.1">0</text>
<text x="750.6" y="253.1">X</text>
<text x="758.7" y="253.1">THRU</text>
<text x="721.7" y="259.2">0.02 A</text>
<text x="539" y="267.8">+0.018</text>
<text x="77" y="270.3">0.1 A</text>
<text x="543.9" y="272.4">0</text>
<text x="565.1" y="272.4">X</text>
<text x="573.3" y="272.4">THRU</text>
<text x="539" y="278.5">0.02 A</text>
<text x="737.4" y="284.6">2</text>
<text x="745.5" y="284.6">NOS</text>
<text x="81.2" y="301.1" transform="rotate(-90 81.2 301.1)">16</text>
<text x="334.1" y="301.1" transform="rotate(-90 334.1 301.1)">16</text>
<text x="749.1" y="301.7" transform="rotate(-90 749.1 301.7)">6.8</text>
<text x="754.4" y="302.2" transform="rotate(-90 754.4 302.2)">TYP</text>
<text x="566.2" y="308.8" transform="rotate(-90 566.2 308.8)">2</text>
<text x="764.6" y="309.8" transform="rotate(-90 764.6 309.8)">16</text>
<text x="571.4" y="312.5" transform="rotate(-90 571.4 312.5)">TYP</text>
<text x="78.7" y="329.6">0.05</text>
<text x="171" y="326.3">76</text>
<text x="385.4" y="332.4">40</text>
<text x="72.6" y="336.6">A</text>
<text x="568.1" y="340" transform="rotate(36 568.1 340)">TYP</text>
<text x="571.6" y="336.1" transform="rotate(36 571.6 336.1)">15°</text>
<text x="744.8" y="337.5">THRU</text>
<text x="153.5" y="344.2">FRONT</text>
<text x="178.1" y="344.2">VIEW</text>
<text x="724.4" y="342.7">2</text>
<text x="732.5" y="342.7">NOS</text>
<text x="140" y="349.5">SCALE/ÉCHELLE</text>
<text x="196.5" y="349.5">2:1</text>
<text x="375" y="350">SIDE</text>
<text x="393.5" y="350">VIEW</text>
<text x="358.4" y="355.3">SCALE/ÉCHELLE</text>
<text x="414.9" y="355.3">2:1</text>
<text x="625.7" y="359.5">SCALE/ÉCHELLE</text>
<text x="636.9" y="354.3">SECTION</text>
<text x="668" y="354.3">A-A</text>
<text x="682.2" y="359.5">2:1</text>
<text x="218" y="489.1">NOTE</text>
<text x="238.2" y="489.1">:-(English)</text>
<text x="490.6" y="492">NOTE</text>
<text x="510.8" y="492">:</text>
<text x="517.3" y="492">(English)</text>
<text x="218" y="494.4">DEBURR</text>
<text x="246.5" y="494.4">ALL</text>
<text x="261.4" y="494.4">UNSPECIFIED</text>
<text x="305.5" y="494.4">HOLES</text>
<text x="329.7" y="494.4">AND</text>
<text x="346.3" y="494.4">SHARP</text>
<text x="370.7" y="494.4">EDGES.</text>
<text x="490.6" y="497.2">#</text>
<text x="499.2" y="497.2">MATERIAL:</text>
<text x="534.7" y="497.2">M.S</text>
<text x="490.6" y="502.5">#</text>
<text x="499.2" y="502.5">FINISH:</text>
<text x="525.6" y="502.5">IZBP</text>
<text x="218" y="504.9">NOTE</text>
<text x="238.2" y="504.9">:-(French)</text>
<text x="490.6" y="507.7">#</text>
<text x="499.2" y="507.7">MACHINING:</text>
<text x="218" y="510.1">ÉBAVUREZ</text>
<text x="254" y="510.1">TOUS</text>
<text x="274.3" y="510.1">LES</text>
<text x="289.7" y="510.1">TROUS</text>
<text x="313.9" y="510.1">NON</text>
<text x="331.3" y="510.1">SPÉCIFIÉS</text>
<text x="366.4" y="510.1">ET</text>
<text x="377.7" y="510.1">LES</text>
<text x="393.1" y="510.1">BORDS</text>
<text x="417.7" y="510.1">TRANCHANTS.</text>
<text x="490.6" y="513">#</text>
<text x="499.2" y="513">WEIGHT(Kg</text>
<text x="537.2" y="513">):</text>
<text x="546.4" y="513">0.33</text>
<text x="564.7" y="513">kg</text>
<text x="490.6" y="523.5">NOTE</text>
<text x="510.8" y="523.5">:-(French)</text>
<text x="490.6" y="528.7">#</text>
<text x="490.6" y="534">#</text>
<text x="499.2" y="534">FINITION</text>
<text x="499.2" y="528.7">MATÉRIEL</text>
<text x="529" y="534">:</text>
<text x="532.3" y="528.7">:</text>
<text x="538.7" y="528.7">M.S</text>
<text x="539.6" y="534">IZBP</text>
<text x="490.6" y="539.2">#</text>
<text x="499.2" y="539.2">MACHINES</text>
<text x="534.7" y="539.2">:</text>
<text x="490.6" y="544.5">#</text>
<text x="499.2" y="544.5">POIDS</text>
<text x="521.7" y="544.5">(Kg):</text>
<text x="541.9" y="544.5">0.33</text>
<text x="560.1" y="544.5">kg</text>
</g>
<text font-size="5.6" x="723.5" y="539.3">WIPRO PARI GROUP</text>
<g font-size="5.4">
<text x="715.4" y="259.2">n</text>
<text x="70.9" y="270.3">i</text>
<text x="511.9" y="272.4">O18 H7</text>
<text x="532.7" y="278.5">n</text>
<text x="739.2" y="279.4">O11</text>
<text x="71.2" y="329.6">r</text>
<text x="725" y="337.5">O6.6</text>
</g>
<g font-size="4.9">
<text x="42.9" y="6.6">1</text>
<text x="101.3" y="6.7">2</text>
<text x="152.5" y="6.7">3</text>
<text x="202.1" y="6.7">4</text>
<text x="252.1" y="6.7">5</text>
<text x="300.6" y="6.7">6</text>
<text x="352.6" y="6.7">7</text>
<text x="401.9" y="6.7">8</text>
<text x="448.4" y="6.7">9</text>
<text x="498.1" y="6.7">10</text>
<text x="546.4" y="6.7">11</text>
<text x="597" y="6.7">12</text>
<text x="648.5" y="6.6">13</text>
<text x="699.4" y="6.6">14</text>
<text x="749" y="6.7">15</text>
<text x="809.5" y="6.6">16</text>
<text x="9.7" y="26.7">M</text>
<text x="840.6" y="26.7">M</text>
<text x="9.7" y="71.4">L</text>
<text x="840.6" y="71.4">L</text>
<text x="9.7" y="124.2">K</text>
<text x="840.6" y="124.2">K</text>
<text x="9.7" y="173.4">J</text>
<text x="840.6" y="173.4">J</text>
<text x="9.7" y="222.7">H</text>
<text x="840.6" y="222.7">H</text>
<text x="9.7" y="274.3">G</text>
<text x="840.6" y="274.3">G</text>
<text x="9.7" y="322.6">F</text>
<text x="840.6" y="322.6">F</text>
<text x="9.7" y="373.3">E</text>
<text x="840.6" y="373.3">E</text>
<text x="9.7" y="423.8">D</text>
<text x="840.6" y="423.8">D</text>
<text x="9.7" y="472.8">C</text>
<text x="840.6" y="472.8">C</text>
<text x="9.7" y="522.1">B</text>
<text x="840.6" y="522.1">B</text>
<text x="9.7" y="568.7">A</text>
<text x="840.6" y="568.7">A</text>
<text x="17.2" y="577">NOTE FOR WIPRO PARI DESIGN -REF. ONLY</text>
<text x="45.9" y="582.3">WEAR DETAILS : NA</text>
<text x="42.9" y="590.6">1</text>
<text x="101.3" y="590.7">2</text>
<text x="152.5" y="590.7">3</text>
<text x="202.1" y="590.7">4</text>
<text x="252.1" y="590.7">5</text>
<text x="300.6" y="590.7">6</text>
<text x="352.6" y="590.7">7</text>
<text x="401.9" y="590.7">8</text>
<text x="448.4" y="590.7">9</text>
<text x="498.1" y="590.7">10</text>
<text x="546.4" y="590.7">11</text>
<text x="597" y="590.7">12</text>
<text x="648.5" y="590.6">13</text>
<text x="699.4" y="590.5">14</text>
<text x="749" y="590.7">15</text>
<text x="809.5" y="590.5">16</text>
</g>
<text font-size="4.2" x="677.1" y="13.9">NOTE : STANDARD FASTENER TORQUE AS PER STD-DES-01-00FR-DES-006-00</text>
<g font-size="3.9">
<text x="51.2" y="498">TOLERANCE</text>
<text x="51.2" y="501.6">1)</text>
<text x="58.7" y="501.6">ALL</text>
<text x="69" y="501.6">H7</text>
<text x="77.6" y="501.6">HOLES</text>
<text x="78.3" y="498">NOTE</text>
<text x="94.1" y="501.6">C.D</text>
<text x="95" y="498">:-</text>
<text x="104.3" y="501.6">SHOULD</text>
<text x="124.1" y="501.6">BE</text>
<text x="132.3" y="501.6">CONTROLLED</text>
<text x="162.2" y="501.6">WITHINu0.02.</text>
<text x="192.2" y="501.6">/</text>
<text x="198.2" y="501.6">IT7</text>
<text x="51.2" y="505.2">2)</text>
<text x="58.7" y="505.2">ALL</text>
<text x="62.7" y="508.8">SHOULD</text>
<text x="69" y="505.2">HOLES,TAP</text>
<text x="82.5" y="508.8">BE</text>
<text x="90.7" y="508.8">CONTROLLED</text>
<text x="94.8" y="505.2">&amp;</text>
<text x="101.1" y="505.2">COUNTER</text>
<text x="120.6" y="508.8">WITHIN</text>
<text x="123.5" y="505.2">BORE</text>
<text x="137.4" y="505.2">C.D,</text>
<text x="653" y="530.9">REVISION</text>
<text x="708.9" y="530.9">DESCRIPTION</text>
<text x="779.4" y="530.9">DATE</text>
<text x="793.1" y="530.9">DRN.BY</text>
<text x="610.8" y="557.1">RESERVED</text>
<text x="635.2" y="557.1">SPACE</text>
<text x="610.8" y="562.7">FOR</text>
<text x="610.8" y="568.3">CONTROLLED</text>
<text x="640.7" y="568.3">COPY</text>
<text x="610.8" y="573.8">STAMP</text>
</g>
<text font-size="3.7" x="137.9" y="508.8">u0.2.</text>
<text font-size="3.6" x="733.7" y="549.8">MOUNTING BRACKET</text>
<text font-size="3.5" x="655.4" y="547.1">www.wipropari.com</text>
<g font-size="3.4">
<text x="132.6" y="97.3">D.2</text>
<text x="206" y="102.4">C.1</text>
<text x="235.5" y="105.2">B.2</text>
<text x="69.8" y="118.9">Y1</text>
<text x="142.7" y="116">A.1</text>
<text x="240.2" y="141.8">C.2</text>
<text x="200.3" y="146.2">B.1</text>
<text x="132.9" y="157.2">D.1</text>
<text x="144.7" y="193.3" transform="rotate(-90 144.7 193.3)">X1</text>
</g>
<g font-size="3.1">
<text x="818.1" y="527.3">LIMITS</text>
<text x="815" y="545.5">DRAWING TYPE</text>
<text x="690" y="546.1">DESCRIPTION</text>
<text x="689.5" y="554.6">SURFACE AREA</text>
<text x="706.2" y="554.6">SURFACE TREATMENT</text>
<text x="742.7" y="554.6">MACHINING</text>
<text x="762.5" y="554.6">DESIGN UNIT</text>
<text x="783.6" y="554.6">DESIGN UNIT CD.</text>
<text x="811" y="554.4">TEAM NO.</text>
<text x="823.3" y="554.5">SHEET SIZE</text>
<text x="828.6" y="559.9">A1</text>
<text x="689.4" y="564.9">REFERENCE DWG.</text>
<text x="690.8" y="569.3">DRN.BY</text>
<text x="704.4" y="569.2">CHKD.BY</text>
<text x="719.6" y="569.3">APPD.BY</text>
<text x="739.7" y="569.1">MATERIAL</text>
<text x="741.8" y="564.7">PART CLASS.</text>
<text x="768.6" y="564.7">HEAT TREATMENT</text>
<text x="772.5" y="569.7">DRG./PART CODE</text>
<text x="811.9" y="569.3">REV.</text>
<text x="824.4" y="569.4">SCALE</text>
<text x="737.3" y="578">NET WEIGHT-Kg</text>
<text x="824.4" y="578.5">SHEET</text>
</g>
<text font-size="3" x="832.4" y="403.9">°</text>
<g font-size="2.8">
<text x="558.3" y="505.4">3.2</text>
<text x="813.4" y="531.5">Gen Tol.: IS 2102</text>
<text x="556.9" y="537.2">3.2</text>
<text x="652.1" y="550.4">1.ALL DIMENSIONS ARE</text>
<text x="652" y="556.4">2.DO NOT SCALE</text>
<text x="652" y="562.5">3.IF IN DOUBT ,</text>
<text x="652" y="569.2">LOCATION :</text>
<text x="657.2" y="575.8">ALL RIGHTS OF REPRODUCTION &amp;</text>
<text x="689.1" y="575">03006598</text>
<text x="706.5" y="574.9">5489</text>
<text x="718.4" y="575">03002882</text>
<text x="657.7" y="579.2">DISTRIBUTION ARE RESERVED</text>
</g>
<g font-size="2.7">
<text x="817.3" y="549.9">MACHINING</text>
<text x="652.9" y="553.5">IN mm</text>
<text x="652.7" y="559.5">DRAWING.</text>
<text x="689.6" y="559.1">17.71 in^2</text>
<text x="724.1" y="559.2">#</text>
<text x="751" y="559.1">#</text>
<text x="766.6" y="559">WPP</text>
<text x="790.3" y="558.8">0100</text>
<text x="811.9" y="558.8">PL-02</text>
<text x="652.7" y="565.5">ASK TEAM MEMBER</text>
<text x="673.4" y="569.6">PUNE</text>
<text x="719.2" y="564.9">PRV73L052034</text>
<text x="761.4" y="564.9">B</text>
<text x="813.3" y="564.9">---</text>
<text x="746.1" y="573.2">#</text>
<text x="825.6" y="573.4">2 : 1</text>
<text x="653.1" y="576.3">C</text>
<text x="689.4" y="582.4">28/06/2024</text>
<text x="703.7" y="582.5">28/06/2024</text>
<text x="718.7" y="582.6">28/06/2024</text>
<text x="742.3" y="582.2">0.33 kg</text>
<text x="824.1" y="582.4">1 OF 1</text>
</g>
<g font-size="2.5">
<text x="807.8" y="392">DEBURR AND REMOVE SHARP</text>
<text x="808.2" y="394.8">EDGES UNLESS SHARP EDGE</text>
<text x="809.1" y="400.9">UNSP.RADII</text>
<text x="809.8" y="397.6">REQUIREMENT SPECIFIED</text>
<text x="824.4" y="400.7">UNSP.CHF.</text>
<text x="812.2" y="403.6">0.5 R</text>
<text x="825.3" y="403.9">0.5 X 45</text>
<text x="812.8" y="411.8">UP TO 10</text>
<text x="829.1" y="411.9">±1.5°</text>
<text x="811.4" y="416.1">10 UP TO 50</text>
<text x="828.5" y="416.1">±0°50'</text>
<text x="810.4" y="424.5">120 UP TO 400</text>
<text x="810.9" y="420.3">50 UP TO 120</text>
<text x="828.5" y="424.5">±0°15'</text>
<text x="828.5" y="420.3">±0°25'</text>
<text x="811.7" y="433.2">0.5 UP TO 3</text>
<text x="812.5" y="437.5">3 UP TO 6</text>
<text x="829.6" y="437.4">±0.2</text>
<text x="829.6" y="433.2">±0.1</text>
<text x="812" y="441.7">6 UP TO 30</text>
<text x="829.6" y="441.7">±0.5</text>
<text x="810.9" y="445.9">30 UP TO 120</text>
<text x="829.6" y="446">±0.8</text>
<text x="809.9" y="454.4">315 UP TO 1000</text>
<text x="810.3" y="450.2">120 UP TO 315</text>
<text x="829.6" y="450.2">±1.2</text>
<text x="830.7" y="454.4">±2</text>
<text x="809.4" y="458.7">1000 UP TO 2000</text>
<text x="830.6" y="458.7">±3</text>
<text x="811.9" y="463">OVER 2000</text>
<text x="830.7" y="463">±4</text>
<text x="813.1" y="471.6">UP TO 10</text>
<text x="830.1" y="471.6">±1°</text>
<text x="811.4" y="475.9">10 UP TO 50</text>
<text x="828.5" y="475.9">±0°30'</text>
<text x="810.4" y="484.4">120 UP TO 400</text>
<text x="811.2" y="480.1">50 UP TO 120</text>
<text x="828.5" y="484.4">±0°10'</text>
<text x="828.5" y="480.1">±0°20'</text>
<text x="811.7" y="493">0.5 UP TO 3</text>
<text x="812.4" y="497.2">3 UP TO 6</text>
<text x="829.6" y="497.3">±0.1</text>
<text x="829.6" y="493">±0.1</text>
<text x="811.9" y="501.5">6 UP TO 30</text>
<text x="829.6" y="501.5">±0.2</text>
<text x="810.8" y="505.8">30 UP TO 120</text>
<text x="829.6" y="505.8">±0.3</text>
<text x="809.8" y="514.3">315 UP TO 1000</text>
<text x="810.3" y="510.1">120 UP TO 315</text>
<text x="829.6" y="510">±0.5</text>
<text x="829.6" y="514.3">±0.8</text>
<text x="668.4" y="519.9">.</text>
<text x="783.5" y="520">.</text>
<text x="799.1" y="519.9">.</text>
<text x="809.2" y="518.5">1000 UP TO 2000</text>
<text x="829.6" y="518.5">±1.2</text>
<text x="668.4" y="524.9">.</text>
<text x="783.3" y="524.8">.</text>
<text x="799.1" y="524.8">.</text>
<text x="811.9" y="522.8">OVER 2000</text>
<text x="830.6" y="522.7">±2</text>
</g>
<g font-size="2.4">
<text x="4.1" y="556.9" transform="rotate(-90 4.1 556.9)">Uploading\2022-23\P23Y5\P23Y5B076143.dft</text>
<text x="4.1" y="584.1" transform="rotate(-90 4.1 584.1)">\\srv01043\ExDM</text>
</g>
<g font-size="2.1">
<text x="811.5" y="406.1">UNSPECIFIED TOL.(FAB)</text>
<text x="812.5" y="408.5">FOR ANGULAR IN mm.</text>
<text x="811.6" y="427.7">UNSPECIFIED TOL.(FAB)</text>
<text x="813.6" y="430.1">FOR LINEAR IN mm.</text>
<text x="811.7" y="466.1">UNSPECIFIED TOL.(M/C)</text>
<text x="812.5" y="468.5">FOR ANGULAR IN mm.</text>
<text x="811.7" y="487.6">UNSPECIFIED TOL.(M/C)</text>
<text x="813.6" y="489.9">FOR LINEAR IN mm.</text>
</g>
</svg>
